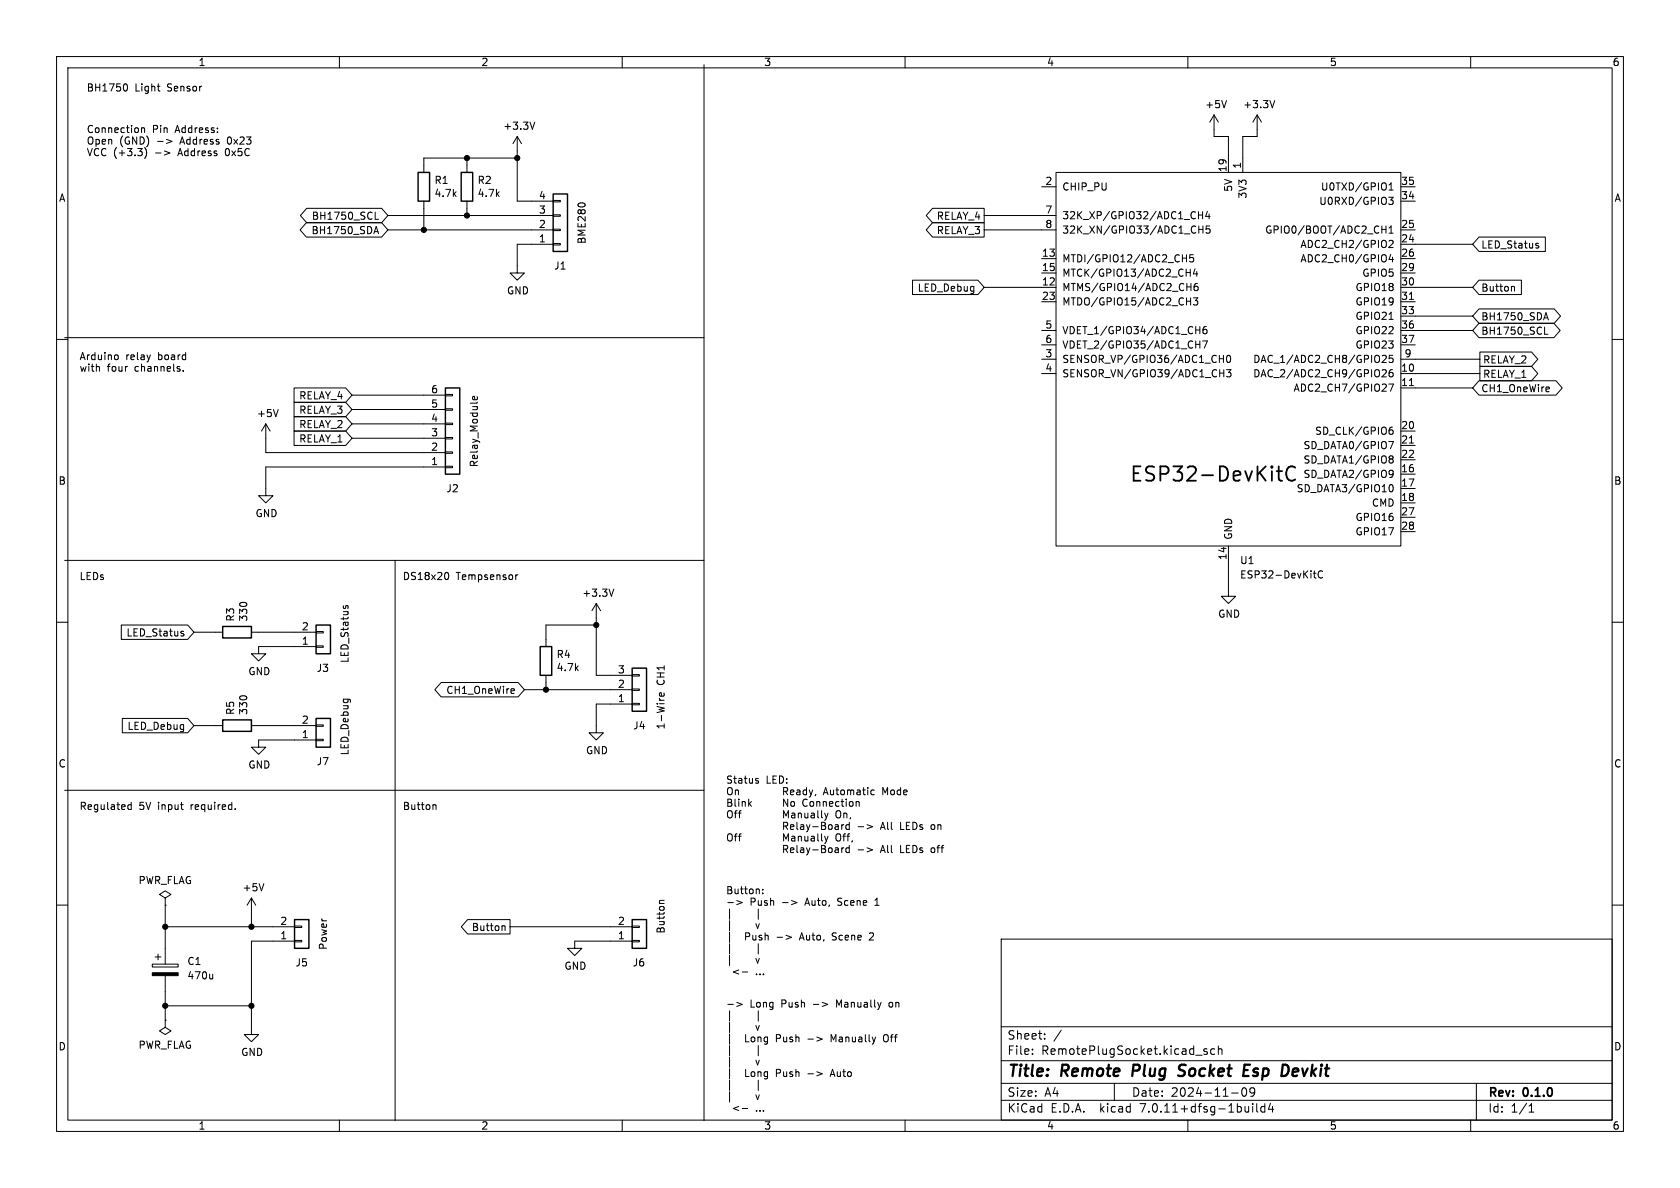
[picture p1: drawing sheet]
<svg xmlns="http://www.w3.org/2000/svg" width="297mm" height="210mm" viewBox="0 0 297 210" stroke-linecap="round" stroke-linejoin="round" font-family="sans-serif">
<g fill="none" stroke="#000" stroke-width=".18">
<path d="M10 10h277v190h-277zM12 12h273v186h-273zM22.1 14.8a.68 .68 0 0 1 .5 .7 .68 .68 0 0 1-.5 .6M27.8 15.2h.5M28.2 16.1h.1M60 10v2M110 10v2M124.5 11.4v186.7M160 10v2M210 10v2M216.8 17.8l-.4 1.2M225.4 17.8l-.5 1.2"/>
<path d="M260 10v2M25 22.6v.8M25 22.7l.2-.1 .3 .1 .1 .7M25.9 26.6v.9l-.3 .5M27.5 27h1M27.9 25h.9M29.1 26.7l.9 .3-.9 .4M29.4 24.6l1 .4-1 .4M54.2 39.4h13.3l1.1 1.2-1.1 1.3h-13.3l-1.2-1.3zM54.2 36.8h13.3l1.1 1.3-1.1 1.3h-13.3l-1.1-1.3zM66.3 38.8h.6M68.6 38.1h29.2"/>
<path d="M74.9 35.6v5M82.5 27.9v2.6M82.5 35.6v2.5M91.4 27.9h-16.5v2.6M91.4 24.1l-.7 1.3M91.4 24.1v11.5h6.4M91.4 24.1l.8 1.3M94.5 21.6l-.4 1.3M97.8 35.4h1.3v.3h-1.3zM97.8 38h1.3v.2h-1.3zM102.4 35.9h.8M164.9 39.4h9.1v2.5h-9.1l-1.2-1.3z"/>
<path d="M164.9 36.8h9.1v2.6h-9.1l-1.2-1.3zM174 38.1h12.7M184.1 33h2.6M186.7 30.5h60.9v66h-60.9zM211.9 37.4v1.3M211.9 38h.7M211.9 39.9v1.3M212.6 37.4v1.3M212.7 39.9v1.3M213.4 37.3l-.3 1h.8M213.8 37.8v.9M213.9 39.9h-.6l-.1 .7 .2-.2 .4 .1 .1 .2v.4l-.2 .1-.5-.1"/>
<path d="M214.6 20.3l-.7 1.3M214.6 20.3v3.8h2.6v6.4M214.6 20.3l.8 1.3M222.2 20.3l-.7 1.3M222.2 20.3v3.8h-2.5v6.4M222.2 20.3l.8 1.3M245 39.9v1.3M245.5 34.9h.8l-.4 .5 .3 .1v.5l-.1 .1h-.5M245.6 32.7l.3-.4v1.3M245.6 33.6h.7M247.6 35.6h2.6M247.6 33h2.6"/>
<path d="M10 60h2M11.4 59.7h113.1M66.2 40.9h.6M66.5 40l.4 1.3M68.6 40.6h29.2M97.8 40.5h1.3v.3h-1.3zM97.8 43.1h1.3v.2h-1.3zM97.8 43.2h-6.4v5.1h1.3l-1.3 1.2-1.2-1.2h1.2M161.3 49.5h11.6l1.1 1.3-1.1 1.3h-11.6zM174 40.6h12.7M174 50.8h12.7M184.1 45.7h2.6"/>
<path d="M184.1 48.3h2.6M184.1 53.3h2.6M184.1 58.4h2.6M209 45.6h.8M209.7 48.2h.7M209.8 45v1.3M209.8 53.3h.7M209.8 50.7h.7M210.4 47.6v1.2M210.5 52.6v1.3M210.5 50.1v1.3M211 45h-.6l-.1 .6 .2-.1 .4 .1 .1 .2v.4l-.2 .1-.5-.1"/>
<path d="M211 52.6h.8l-.5 .5 .4 .2v.5l-.2 .1-.5-.1M211.3 47.5l-.3 .9h.8M211.4 58.3h.7M211.6 48v.8M211.7 50.1l-.4 .1a.86 .86 0 0 0 0 1.2l.5-.1v-.5l-.2-.2-.4 .1-.1 .1M211.9 40.6h.8M212.1 57.7v1.3M213.3 57.7l-.4 .1a.86 .86 0 0 0 0 1.2l.4-.1 .1-.4-.3-.3-.3 .1-.1 .2M244.3 40.6h.7M245.6 42.6l.5-.1 .2 .4-.8 .9h.8M245.6 41.2h.7M245.6 40.3l.3-.4v1.3"/>
<path d="M245.6 56.5h.7M245.9 45l-.3 .9h.8M246.2 45.5v.8M247.6 43.2h12.7M247.6 40.6h2.6M247.6 50.8h12.7M247.6 45.7h2.6M247.6 48.3h2.6M247.6 53.3h2.6M247.6 55.9h12.7M247.6 58.4h12.7M249.2 52.9h.7"/>
<path d="M261.5 57.1h13.2l1.1 1.3-1.1 1.3h-13.2l-1.2-1.3zM261.5 49.5h7.5v2.6h-7.5l-1.2-1.3zM261.5 41.9h11.7v2.6h-11.7l-1.2-1.3zM261.5 54.6h13.3l1.1 1.3-1.1 1.3h-13.3l-1.2-1.3zM267.4 50.6l.3 .2v.7M271.7 43.4l.3 .1v.2l-.1 .2h-.3M271.7 43l.3 .1M273 56.2h.6M273.1 59.1h.6M273.3 55.3l.4 1.3M285 60h2M20.5 62.7l.3 .1 .1 .2-.1 .5-.3 .1"/>
<path d="M32.4 65.5v.1M47 74.9l-.8 1.3M47 74.9v5.1h31.7M47 74.9l.8 1.3M49.2 72.4l-.4 1.3M52 68.6h9.1l1.1 1.3-1.1 1.2h-9.1zM52 73.7h9.1l1.1 1.2-1.1 1.3h-9.1zM52 76.2h9.1l1.1 1.3-1.1 1.2h-9.1zM52 71.1h9.1l1.1 1.3-1.1 1.3h-9.1zM62.2 77.5h16.5M62.2 74.9h16.5M62.2 72.4h16.5"/>
<path d="M62.2 69.9h16.5M78.7 69.7h1.3v.3h-1.3zM78.7 72.3h1.3v.2h-1.3zM78.7 74.8h1.3v.3h-1.3zM78.7 77.3h1.3v.3h-1.3zM78.7 79.9h1.3v.2h-1.3zM84.3 70.1l.1 .4-.2 .2-.6-.1v-.5h.3l.1 .6M184.1 66h2.6M184.1 63.5h2.6M184.1 61h2.6M211.4 60.9h.7M212.1 60.3v1.2"/>
<path d="M212.6 60.3h.8l-.5 1.2M215.6 63.4h.7M215.6 66h.8M216.3 62.8v1.3M216.4 65.3v1.3M216.8 65.3h.8l-.4 .5 .4 .2v.5l-.2 .1-.6-.1M217 62.9l.1-.1a.68 .68 0 0 1 .5 .6 .68 .68 0 0 1-.5 .7 .84 .84 0 0 1-.1-1.2zM244.4 65.5l.4-.2 .3 .4-.8 .9h.8M244.4 62.9l.4-.1 .3 .4-.8 .9h.8M245.5 67.9h.9l-.6 1.3M245.5 78h.9l-.6 1.3M245.7 76.1l.4-.1 .2 .2-.1 .5h-.5"/>
<path d="M246.2 65.3l-.4 .1a.86 .86 0 0 0 0 1.2l.4-.1 .1-.4-.2-.3-.4 .1-.1 .2M246.2 75.5l-.4 .1-.2 .2M246.2 62.8h-.6v.6l.1-.1 .5 .1 .1 .1-.1 .5-.1 .1-.5-.1M247.6 66h14M247.6 68.6h12.7M247.6 76.2h2.6M247.6 78.7h2.6M247.6 63.5h14M247.6 61h2.6M249.2 68.2h.7M249.2 78.3h.7M261.5 67.3h13.6l1.1 1.3-1.1 1.3h-13.6l-1.2-1.3z"/>
<path d="M261.6 62.2h9.2l1.1 1.3-1.1 1.3h-9.2zM261.6 64.8h9.2l1.1 1.2-1.1 1.3h-9.2zM273.7 68.4l.2 .3-.6 .1M273.9 69.2l-.2 .1M11.4 99.1h113.1M69.8 99.1v99M78.7 82.4h1.3v.3h-1.3zM78.7 82.6h-31.7v5h1.3l-1.3 1.3-1.3-1.3h1.3M217.2 96.5v8.9h1.2l-1.2 1.3-1.3-1.3h1.3M245.7 85.8l.2-.1a.68 .68 0 0 1 .4 .6 .68 .68 0 0 1-.4 .6l-.2-.1M245.8 80.6h.3l.2 .2-.2 .3M245.8 83.1l.4 .2a.84 .84 0 0 1-.3 1.1"/>
<path d="M245.8 81.1h.3M246.1 81.1l.2 .3v.2l-.1 .2-.4 .1M246.3 83.7l-.1 .2h-.4M247.6 83.8h2.6M247.6 86.4h2.6M247.6 88.9h2.6M247.6 81.3h2.6M247.6 91.4h2.6M247.6 94h2.6M10 110h2M21.4 110.5h11.8l1.1 1.3-1.1 1.2h-11.8zM32.2 112l.3 .1v.1l-.2 .2h-.2"/>
<path d="M32.2 111.6h.3M34.3 111.8h5.1M44.4 111.8h11.5M55.9 111.6h1.2v.3h-1.2zM55.9 114.2h1.2v.2h-1.2zM55.9 114.3h-10.2v1.3h1.3l-1.3 1.2-1.3-1.2h1.3M60.8 107.1l-.1 .3M61.1 107.4l.1-.3 .2-.1 .1 .2v.3M78.9 101.2a.68 .68 0 0 1 .4 .6 .68 .68 0 0 1-.4 .7M91.2 101.6v.9M91.5 101.6l-.3 .3M96.5 119.4v2.5"/>
<path d="M105.4 106.7v12.7h6.4M105.4 106.7l-.8 1.3M105.4 106.7l.8 1.3M105.4 110.5h-8.9v3.8M108.5 104.1l-.4 1.3M111.8 119.3h1.2v.2h-1.2zM232.2 101.3h.5M232.4 100.9v1.1l.3 .2M233.8 101a.6 .6 0 0 0-.8 .5 .6 .6 0 0 0 .6 .7l.2-.1M285 110h2M11.4 139.7h113.1M21.6 127h11.6l1.1 1.3-1.1 1.2h-11.6z"/>
<path d="M34.3 128.3h5.1M44.4 128.3h11.5M55.9 128.1h1.2v.3h-1.2zM55.9 130.7h1.2v.2h-1.2zM55.9 130.8h-10.2v1.3h1.3l-1.3 1.3-1.3-1.3h1.3M78 120.6h13.6l1.1 1.3-1.1 1.3h-13.6l-1.1-1.3zM90.8 121.7l.1 .3-.6 .2M90.9 122.5l-.1 .1M92.7 121.9h19.1M111.8 121.8h1.2v.2h-1.2zM111.8 124.3h1.2v.3h-1.2zM111.8 124.5h-6.4v5h1.3l-1.3 1.3-1.3-1.3h1.3"/>
<path d="M117.4 122.5v.4l-.2 .2-.6-.1v-.5h.3l.1 .6M133.8 138l.3 .1v.2l-.2 .1h-.2M133.8 137.6l.3 .1M138.5 139.2v1.3M138.8 139.9l.5 .6M139 139.2l.3 .3-.1 .3-.7 .1M140.9 139.7h.5v.8M141.4 139.9l-.4 .1-.2 .2 .2 .3 .4-.1M142.6 139.7l-.4-.1-.2 .3 .1 .5h.5M142.6 139.2v1.3M143.1 139.6l.3 .9M143.7 139.6l-.3 .9"/>
<path d="M154.6 139.7l-.4-.1-.2 .3M10 160h2M23.2 142.3l-.4-.1-.2 .3 .1 .5h.5M23.2 141.8v1.3M29.2 158.8l1-.7-1-.6-1 .6 1 .7v1.2M41.6 143v.1M44.4 158.8l-.7 1.2M44.4 158.8v5M44.4 158.8l.8 1.2M46.6 156.2l-.4 1.3M76.7 142.2l.4 .2v.7M117.4 159.2h-.6l-.2 .3"/>
<path d="M128.7 159.6h.9M130.2 159.2l1 .4-1 .3M134.8 157.9v.1M134.8 157.2v.1M138.3 159.6h1M138.5 149.4v1.3M138.8 146l.5 .6M138.8 150.1l.5 .6M139 144.2l.4-.9v1.3M139 148.3l.4-.9v1.3M139.3 141.3v1.2l-.8-1.2v1.2M139.3 145.6l-.2 .4h-.6"/>
<path d="M139.3 149.7l-.2 .4h-.6M139.7 140.1l.6-.2v-.2l-.4-.1-.2 .2 .1 .6h.5M139.7 146.2l.6-.1v-.3h-.4l-.2 .2 .1 .6h.5M139.7 150.3l.6-.1v-.3h-.4l-.2 .2 .1 .6h.5M139.9 141.8l.1-.1 .4 .1 .1 .5-.2 .2h-.3l-.1-.1zM139.9 159.2l1 .4-1 .3M140 143.8h.5v.8M140 147.9h.5v.8M140.5 144l-.4 .1-.2 .2 .2 .3 .4-.1M140.5 148.1l-.4 .1-.2 .2 .2 .3 .4-.1M140.9 145.4v1l.2 .2M140.9 149.4v1.1l.2 .2"/>
<path d="M141.1 143.9l.2-.2 .3 .1 .1 .8M141.1 143.7v.9M141.1 147.8v.9M141.1 147.9l.2-.1 .3 .1 .1 .8M141.6 145.8h.4l.1 .8M141.6 149.9h.4l.1 .8M142.1 150.2h-.4l-.2 .2 .2 .3h.4M142.1 146.1h-.4l-.2 .2 .2 .3h.4M142.3 147.8v.8l.3 .1 .2-.1M142.3 143.7v.8l.3 .1 .2-.1M142.6 145.8l.3 .8M142.6 149.9l.3 .8"/>
<path d="M142.8 143.7v.9M142.8 147.8v.9M142.9 146.6l-.3 .5M142.9 150.7l-.3 .4M143.2 145.8l-.3 .8M143.2 149.9l-.3 .8M143.4 140.5l-.2 .3M143.4 143.8h.5l.1 .8M143.4 147.9h.5l.1 .8M143.7 146.1h.9M143.7 150.2h.9M144 144l-.5 .1-.1 .2 .1 .3 .5-.1"/>
<path d="M144 148.1l-.5 .1-.1 .2 .1 .3 .5-.1M144.2 140.4l-.1 .3M144.6 143.3v1.1l.2 .2M144.6 147.4v1.1l.2 .2M145.2 145.4h.5l.2 .2-.2 .4 .2 .1 .1 .3-.3 .2h-.5zM145.2 143.3v1.1l.2 .2M145.2 147.4v1.1l.2 .2M145.2 149.4h.5l.2 .3-.2 .4 .2 .1 .1 .3-.3 .2h-.5zM145.2 146h.5M145.2 150.1h.5M145.8 143.7l.3 .9M145.8 147.8l.3 .9"/>
<path d="M146.1 144.6l-.3 .4M146.1 148.7l-.3 .4M146.4 143.7l-.3 .9M146.4 147.8l-.3 .9M146.5 145.9l.2-.1 .4 .1v.5l-.1 .2h-.3l-.2-.1zM146.5 150l.2-.1 .4 .1v.5l-.1 .2h-.3l-.2-.1zM147.7 145.8h.4l.1 .8M147.7 149.9h.4l.1 .8M148.2 150.2h-.4l-.2 .2 .2 .3h.4M148.2 146.1h-.4l-.2 .2 .2 .3h.4M148.8 145.8v.8M148.8 149.9v.8"/>
<path d="M149.2 149.9l-.4 .2M149.2 145.8l-.4 .2M150.1 145.8h-.3l-.3 .2 .2 .6h.4M150.1 149.9h-.3l-.3 .2 .2 .6h.4M150.1 145.4v1.2M150.1 149.4v1.3M151.4 141.8l.1-.1 .3 .1 .1 .7M151.4 141.7v.8M151.7 146.1h1M151.7 150.2h1M153.3 145.8l1 .3-1 .4M153.3 149.9l1 .3-1 .4"/>
<path d="M154 140.3l.2 .2 .4-.1M154.9 158.9l-.2 .2M285 160h2M26.9 170.4h4.6v.5h-4.6zM27.4 169.2h1M27.9 168.7v1M29.2 160h.1M29.2 163.8h22.9M29.2 160v10.4M29.2 172.5v7.8M29.2 177.8h15.2M37.6 172.2v.8"/>
<path d="M37.6 172.9l-.2 .1M52.1 163.7h1.2v.3h-1.2zM52.1 166.2h1.2v.3h-1.2zM52.1 166.4h-7.7v16.5h1.3l-1.3 1.3-1.2-1.3h1.2M82.7 162.6h7.5v2.5h-7.5l-1.1-1.3zM88.9 163.7l.4 .1v.7M90.2 163.8h21.6M111.8 163.7h1.2v.3h-1.2zM111.8 166.2h1.2v.3h-1.2zM111.8 166.4h-10.2v1.2h1.3l-1.3 1.3-1.3-1.3h1.3M128.7 177.6h.9M129 160.7v1.8"/>
<path d="M129 162.7v1.9M129 164.8v1.8M129 166.8v1.8M129 168.9v1.8M129 178.7v1.8M130.2 177.2l1 .4-1 .3M131.2 171.8h1M137.4 165.7h.9M139 165.3l.9 .4-.9 .4M143.8 177.6h1M145.4 177.2l.9 .4-.9 .3M147.1 166.1l.2 .1"/>
<path d="M147.4 164.9l-.3 .2 .3 .4M154.2 164.9l-.5 .1M154.4 165.4l-.8 .8h.8M154.7 160h.7M157.3 177.2l-.1 .2 .1 .6M177 166h108v32h-108zM29.2 180.3v1.3l1 .6-1 .7-1-.7 1-.6M29.2 180.3h.1M60 198v2M110 198v2M129 180.7v1.8M129 182.8v1.8"/>
<path d="M129 184.8v1.8M129 186.9v1.8M129 188.9v1.8M129 191v1.8M129 193v1.8M131.2 196h1M146.9 189.9h.6M147.2 189l-.4 1.3M147.4 183.8l-.5-.9v1.3M156.7 182.9a.43 .43 0 0 0-.5 .4v.4a.43 .43 0 0 0 .5 .5M160 198v2M177 194.5h108"/>
<path d="M177 191.5h108M177 187.5h108M177 181.5h108M182.5 186.3v.1M182.5 185.5v.1M184.7 183.6v.1M184.7 182.8v.1M187.6 182.1l-1.3 2M197 191.5v3M210 198v2M211.4 186.5h1.1M213.4 185.5l-.4-.1-.2 .2 .1 .2 .5 .2v.3h-.6"/>
<path d="M214.7 185.5l-.4-.1-.3 .3v.4l.2 .2h.5M215.4 185.5l.2-.1 .4 .1v.9M215.4 184.9v1.5M217.7 193.2h1.2M219.7 192.4l.2-.1a.81 .81 0 0 1 .6 .6 .81 .81 0 0 1-.3 .8l-.2 .1a.81 .81 0 0 1-.3-1.4zM221.5 195.1v.1M221.5 195.6v1M221.5 192.3l-.5 .1v.5l.2 .3h.5l.1-.3M221.7 192.4a.99 .99 0 0 1-.3 1.4h-.3M222.2 195.1v1.3l.2 .2M223.6 195.7l-.4-.1-.3 .3v.4l.1 .2h.6M223.6 195.1v1.5"/>
<path d="M224.6 195l-.4 1.1h1M225 195.6v1M260 198v2M261 191.5v6.5M270.3 196.6h.9M270.3 195.5l.4-.4v1.5"/>
</g>
<path d="M200.4 188.2l-.2 2M209.3 190a.85 .85 0 0 1-1 .1M209.4 188.2l-.7 .1a.46 .46 0 0 0-.3 .5 .46 .46 0 0 0 .4 .4l.5 .2M219.8 190.2h.9M219.9 189.2h.7M220 188.2h1M229.3 188.9l-.6 .1-.2 .9 .2 .3h.4M229.5 189.4l-1 .1" fill="none" stroke="#000" stroke-width=".4"/>
<path d="M73.9 30.5h2v5.1h-2zM81.5 30.5h2.1v5.1h-2.1zM97.8 34.3h2.5v10.2h-2.5zM78.7 68.6h2.6v15.2h-2.6zM39.4 110.7h5v2.1h-5zM55.9 110.5h2.5v5.1h-2.5zM95.5 114.3h2v5.1h-2zM111.8 118.1h2.5v7.6h-2.5zM39.4 127.3h5v2h-5zM55.9 127h2.5v5.1h-2.5zM52.1 162.6h2.5v5h-2.5zM111.8 162.6h2.5v5h-2.5z" fill="none" stroke="#000" stroke-width=".25"/>
<g fill="#000" stroke="#000" stroke-width=".18">
<path d="M26.9 172h4.6v.5h-4.6z"/>
<circle cx="82.5" cy="38.1" r=".46"/>
<circle cx="82.5" cy="27.9" r=".46"/>
<circle cx="91.4" cy="27.9" r=".46"/>
<circle cx="74.9" cy="40.6" r=".46"/>
<circle cx="105.4" cy="110.5" r=".46"/>
<circle cx="96.5" cy="121.9" r=".46"/>
<circle cx="29.2" cy="177.8" r=".46"/>
<circle cx="29.2" cy="163.8" r=".46"/>
<circle cx="44.4" cy="177.8" r=".46"/>
<circle cx="44.4" cy="163.8" r=".46"/>
</g>
<path d="M225.7 83.3h1M226.1 82.4v2.2l.1 .3 .5 .1M229 82.7a.95 .95 0 0 0-1.1-.2 .95 .95 0 0 0-.5 1 1.08 1.08 0 0 0 .3 1.2 1.08 1.08 0 0 0 1.1 .2l.2-.2" fill="none" stroke="#000" stroke-width=".32"/>
<text font-size="3.5" x="199.6" y="85.6">ESP32-DevKitC</text>
<g font-size="2.8">
<text x="178" y="190.9">Title:</text>
<text x="187.7" y="190.9">Remote</text>
<text x="201" y="190.9">Plug</text>
<text x="210" y="190.9">Socket</text>
<text x="222.2" y="190.9">Esp</text>
<text x="229.8" y="190.9">Devkit</text>
</g>
<g font-size="2.1">
<text x="178" y="184">Sheet:</text>
<text x="178" y="186.7">File:</text>
<text x="184.1" y="186.7">RemotePlugSocket.kicad_sch</text>
<text x="178" y="196.9">KiCad</text>
<text x="178" y="194.1">Size:</text>
<text x="184.7" y="194.1">A4</text>
<text x="185.7" y="196.9">E.D.A.</text>
<text x="194.6" y="196.9">kicad</text>
<text x="200" y="194.1">Date:</text>
<text x="201.8" y="196.9">7.0.11+dfsg-1build4</text>
<text x="207" y="194.1">2024-11-09</text>
<text x="263" y="194.3">Rev:</text>
<text x="263" y="196.9">Id:</text>
<text x="267.1" y="196.9">1/1</text>
<text x="269.4" y="194.3">0.1.0</text>
</g>
<g font-size="1.8">
<text x="35" y="11.9">1</text>
<text x="85" y="11.9">2</text>
<text x="135" y="11.9">3</text>
<text x="185" y="11.9">4</text>
<text x="235" y="11.9">5</text>
<text x="285" y="11.9">6</text>
<text x="15.2" y="16.3">BH1750</text>
<text x="23.8" y="16.3">Light</text>
<text x="29.7" y="16.3">Sensor</text>
<text x="15.2" y="23.6">Connection</text>
<text x="26.9" y="23.6">Pin</text>
<text x="31.1" y="23.6">Address:</text>
<text x="88.9" y="23.1">+3.3V</text>
<text x="213" y="19.3">+5V</text>
<text x="219.7" y="19.3">+3.3V</text>
<text x="15.2" y="25.6">Open</text>
<text x="15.2" y="27.7">VCC (+3.3)</text>
<text x="21.1" y="25.6">(GND)</text>
<text x="31.8" y="27.7">Address</text>
<text x="32.2" y="25.6">Address</text>
<text x="40.3" y="27.7">0x5C</text>
<text x="40.7" y="25.6">0x23</text>
<text x="219.5" y="29.9" transform="rotate(-90 219.5 29.9)">1</text>
<text x="10.3" y="35.9">A</text>
<text x="76.7" y="32.7">R1</text>
<text x="76.7" y="35">4.7k</text>
<text x="84.3" y="32.7">R2</text>
<text x="84.3" y="35">4.7k</text>
<text x="95.2" y="35.3">4</text>
<text x="184.7" y="32.8">2</text>
<text x="187.7" y="33.9">CHIP_PU</text>
<text x="216.9" y="30.5" transform="rotate(-90 216.9 30.5)">19</text>
<text x="218" y="34" transform="rotate(-90 218 34)">5V</text>
<text x="220.6" y="35.2" transform="rotate(-90 220.6 35.2)">3V3</text>
<text x="233.4" y="33.9">U0TXD/GPIO1</text>
<text x="247.6" y="35.3">34</text>
<text x="247.6" y="32.8">35</text>
<text x="285.3" y="35.9">A</text>
<text x="55" y="41.6">BH1750_SDA</text>
<text x="55" y="39.1">BH1750_SCL</text>
<text x="95.2" y="40.4">2</text>
<text x="95.2" y="37.8">3</text>
<text x="165.5" y="41.6">RELAY_3</text>
<text x="165.5" y="39.1">RELAY_4</text>
<text x="184.7" y="37.8">7</text>
<text x="184.7" y="40.4">8</text>
<text x="187.7" y="39">32K_XP/GPIO32/ADC1_CH4</text>
<text x="187.7" y="41.5">32K_XN/GPIO33/ADC1_CH5</text>
<text x="223.6" y="41.5">GPIO0/BOOT/ADC2_CH1</text>
<text x="233.1" y="36.4">U0RXD/GPIO3</text>
<text x="247.6" y="40.4">25</text>
<text x="95.2" y="42.9">1</text>
<text x="97.9" y="47.9">J1</text>
<text x="103.7" y="43.2" transform="rotate(-90 103.7 43.2)">BME280</text>
<text x="184.1" y="45.5">13</text>
<text x="187.7" y="46.6">MTDI/GPIO12/ADC2_CH5</text>
<text x="229.8" y="44">ADC2_CH2/GPIO2</text>
<text x="229.8" y="46.6">ADC2_CH0/GPIO4</text>
<text x="247.6" y="42.9">24</text>
<text x="247.6" y="45.5">26</text>
<text x="261.8" y="44.1">LED_Status</text>
<text x="89.5" y="52.2">GND</text>
<text x="162.1" y="51.8">LED_Debug</text>
<text x="184.1" y="50.5">12</text>
<text x="184.1" y="48">15</text>
<text x="184.1" y="53.1">23</text>
<text x="187.7" y="51.7">MTMS/GPIO14/ADC2_CH6</text>
<text x="187.7" y="49.1">MTCK/GPIO13/ADC2_CH4</text>
<text x="239.5" y="51.7">GPIO18</text>
<text x="240.7" y="49.1">GPIO5</text>
<text x="247.6" y="48">29</text>
<text x="247.6" y="50.5">30</text>
<text x="247.6" y="53.1">31</text>
<text x="261.8" y="51.8">Button</text>
<text x="184.7" y="58.2">5</text>
<text x="187.7" y="54.2">MTDO/GPIO15/ADC2_CH3</text>
<text x="187.7" y="59.3">VDET_1/GPIO34/ADC1_CH6</text>
<text x="239.5" y="54.2">GPIO19</text>
<text x="239.5" y="56.7">GPIO21</text>
<text x="239.5" y="59.3">GPIO22</text>
<text x="247.6" y="55.6">33</text>
<text x="247.6" y="58.2">36</text>
<text x="261.8" y="59.4">BH1750_SCL</text>
<text x="261.8" y="56.8">BH1750_SDA</text>
<text x="14" y="63.7">Arduino</text>
<text x="14" y="65.8">with</text>
<text x="19" y="65.8">four</text>
<text x="22.2" y="63.7">relay</text>
<text x="23.9" y="65.8">channels.</text>
<text x="28" y="63.7">board</text>
<text x="184.7" y="63.2">3</text>
<text x="184.7" y="65.8">4</text>
<text x="184.7" y="60.7">6</text>
<text x="187.7" y="64.4">SENSOR_VP/GPIO36/ADC1_CH0</text>
<text x="187.7" y="61.8">VDET_2/GPIO35/ADC1_CH7</text>
<text x="221.5" y="64.4">DAC_1/ADC2_CH8/GPIO25</text>
<text x="239.5" y="61.8">GPIO23</text>
<text x="247.6" y="65.8">10</text>
<text x="247.6" y="60.7">37</text>
<text x="248.2" y="63.2">9</text>
<text x="262.1" y="64.5">RELAY_2</text>
<text x="52.8" y="70.8">RELAY_4</text>
<text x="76.1" y="69.6">6</text>
<text x="187.7" y="66.9">SENSOR_VN/GPIO39/ADC1_CH3</text>
<text x="221.5" y="66.9">DAC_2/ADC2_CH9/GPIO26</text>
<text x="228.6" y="69.4">ADC2_CH7/GPIO27</text>
<text x="247.6" y="68.3">11</text>
<text x="261.8" y="69.5">CH1_OneWire</text>
<text x="262.1" y="67">RELAY_1</text>
<text x="45.3" y="73.9">+5V</text>
<text x="52.8" y="75.9">RELAY_2</text>
<text x="52.8" y="73.3">RELAY_3</text>
<text x="76.1" y="77.2">3</text>
<text x="76.1" y="74.7">4</text>
<text x="76.1" y="72.1">5</text>
<text x="232.4" y="77.1">SD_CLK/GPIO6</text>
<text x="247.6" y="75.9">20</text>
<text x="52.8" y="78.4">RELAY_1</text>
<text x="76.1" y="82.3">1</text>
<text x="76.1" y="79.8">2</text>
<text x="84.7" y="82.7" transform="rotate(-90 84.7 82.7)">Relay_Module</text>
<text x="230.3" y="79.6">SD_DATA0/GPIO7</text>
<text x="230.3" y="82.1">SD_DATA1/GPIO8</text>
<text x="247.6" y="83.6">16</text>
<text x="247.6" y="78.5">21</text>
<text x="247.6" y="81">22</text>
<text x="10.3" y="85.9">B</text>
<text x="78.8" y="87.2">J2</text>
<text x="229.1" y="87.2">SD_DATA3/GPIO10</text>
<text x="230.3" y="84.7">SD_DATA2/GPIO9</text>
<text x="242.4" y="89.8">CMD</text>
<text x="247.6" y="86.1">17</text>
<text x="247.6" y="88.6">18</text>
<text x="285.3" y="85.9">B</text>
<text x="45.1" y="91.6">GND</text>
<text x="218" y="95.5" transform="rotate(-90 218 95.5)">GND</text>
<text x="239.5" y="92.3">GPIO16</text>
<text x="239.5" y="94.8">GPIO17</text>
<text x="247.6" y="91.2">27</text>
<text x="247.6" y="93.7">28</text>
<text x="216.9" y="99.1" transform="rotate(-90 216.9 99.1)">14</text>
<text x="219.1" y="99.9">U1</text>
<text x="14" y="102.6">LEDs</text>
<text x="71.1" y="102.6">DS18x20</text>
<text x="80.6" y="102.6">Tempsensor</text>
<text x="102.8" y="105.7">+3.3V</text>
<text x="219.1" y="102.5">ESP32-DevKitC</text>
<text x="22.3" y="112.7">LED_Status</text>
<text x="41.6" y="110" transform="rotate(-90 41.6 110)">R3</text>
<text x="43.9" y="110" transform="rotate(-90 43.9 110)">330</text>
<text x="53.3" y="111.5">2</text>
<text x="215.3" y="109.4">GND</text>
<text x="43.8" y="119.6">GND</text>
<text x="53.3" y="114">1</text>
<text x="55.9" y="119">J3</text>
<text x="61.8" y="117.3" transform="rotate(-90 61.8 117.3)">LED_Status</text>
<text x="98.3" y="116.5">R4</text>
<text x="98.3" y="118.8">4.7k</text>
<text x="109.1" y="119.1">3</text>
<text x="78.8" y="122.9">CH1_OneWire</text>
<text x="109.1" y="124.2">1</text>
<text x="109.1" y="121.7">2</text>
<text x="117.7" y="121.2" transform="rotate(-90 117.7 121.2)">CH1</text>
<text x="22.4" y="129.2">LED_Debug</text>
<text x="41.6" y="126.5" transform="rotate(-90 41.6 126.5)">R5</text>
<text x="43.9" y="126.5" transform="rotate(-90 43.9 126.5)">330</text>
<text x="53.3" y="130.6">1</text>
<text x="53.3" y="128">2</text>
<text x="111.8" y="129.1">J4</text>
<text x="117.7" y="129" transform="rotate(-90 117.7 129)">1-Wire</text>
<text x="10.3" y="135.9">C</text>
<text x="43.8" y="136.1">GND</text>
<text x="55.9" y="135.5">J7</text>
<text x="61.8" y="133.6" transform="rotate(-90 61.8 133.6)">LED_Debug</text>
<text x="103.5" y="133.5">GND</text>
<text x="285.3" y="135.9">C</text>
<text x="14" y="143.3">Regulated</text>
<text x="24.6" y="143.3">5V</text>
<text x="28" y="143.3">input</text>
<text x="34" y="143.3">required.</text>
<text x="71.1" y="143.3">Button</text>
<text x="128.3" y="138.6">Status</text>
<text x="128.3" y="140.7">On Ready,</text>
<text x="128.3" y="142.7">Blink No</text>
<text x="135.4" y="138.6">LED:</text>
<text x="141.8" y="142.7">Connection</text>
<text x="145.5" y="140.7">Automatic</text>
<text x="156.1" y="140.7">Mode</text>
<text x="128.3" y="144.7">Off Manually</text>
<text x="128.3" y="146.8">Relay-Board</text>
<text x="128.3" y="148.8">Off Manually</text>
<text x="147.6" y="144.7">On,</text>
<text x="147.6" y="148.8">Off,</text>
<text x="155.8" y="146.8">All</text>
<text x="159.4" y="146.8">LEDs</text>
<text x="165.1" y="146.8">on</text>
<text x="155.8" y="150.9">All</text>
<text x="159.4" y="150.9">LEDs</text>
<text x="165.1" y="150.9">off</text>
<text x="24.4" y="156.5">PWR_FLAG</text>
<text x="42.8" y="157.8">+5V</text>
<text x="128.3" y="158.2">Button:</text>
<text x="132.6" y="160.2">Push</text>
<text x="142.7" y="160.2">Auto,</text>
<text x="148.6" y="160.2">Scene</text>
<text x="155.4" y="160.2">1</text>
<text x="49.5" y="166.1">1</text>
<text x="49.5" y="163.6">2</text>
<text x="83.3" y="164.8">Button</text>
<text x="109.1" y="166.1">1</text>
<text x="109.1" y="163.6">2</text>
<text x="117.7" y="165.1" transform="rotate(-90 117.7 165.1)">Button</text>
<text x="131.8" y="166.3">Push</text>
<text x="134.2" y="162.2">|</text>
<text x="134.2" y="164.3">v</text>
<text x="141.9" y="166.3">Auto,</text>
<text x="147.8" y="166.3">Scene</text>
<text x="154.6" y="166.3">2</text>
<text x="33" y="170.8">C1</text>
<text x="33" y="173.3">470u</text>
<text x="52.1" y="171">J5</text>
<text x="58" y="168" transform="rotate(-90 58 168)">Power</text>
<text x="99.7" y="171.6">GND</text>
<text x="111.8" y="171">J6</text>
<text x="129.4" y="172.5">&lt;-</text>
<text x="133.8" y="172.5">...</text>
<text x="134.2" y="168.4">|</text>
<text x="134.2" y="170.4">v</text>
<text x="132.6" y="178.2">Long</text>
<text x="138.2" y="178.2">Push</text>
<text x="148.3" y="178.2">Manually</text>
<text x="157.8" y="178.2">on</text>
<text x="10.3" y="185.9">D</text>
<text x="24.4" y="185.6">PWR_FLAG</text>
<text x="131.8" y="184.3">Long</text>
<text x="134.2" y="180.2">|</text>
<text x="134.2" y="182.3">v</text>
<text x="137.5" y="184.3">Push</text>
<text x="143.2" y="184.3">-&gt;</text>
<text x="147.5" y="184.3">Manually</text>
<text x="157.1" y="184.3">Off</text>
<text x="285.3" y="185.9">D</text>
<text x="42.5" y="186.9">GND</text>
<text x="131.8" y="190.5">Long</text>
<text x="134.2" y="186.4">|</text>
<text x="134.2" y="188.4">v</text>
<text x="137.5" y="190.5">Push</text>
<text x="143.2" y="190.5">-&gt;</text>
<text x="147.5" y="190.5">Auto</text>
<text x="129.4" y="196.6">&lt;-</text>
<text x="133.8" y="196.6">...</text>
<text x="134.2" y="192.5">|</text>
<text x="134.2" y="194.6">v</text>
<text x="35" y="199.9">1</text>
<text x="85" y="199.9">2</text>
<text x="135" y="199.9">3</text>
<text x="185" y="199.9">4</text>
<text x="235" y="199.9">5</text>
<text x="285" y="199.9">6</text>
</g>
</svg>
